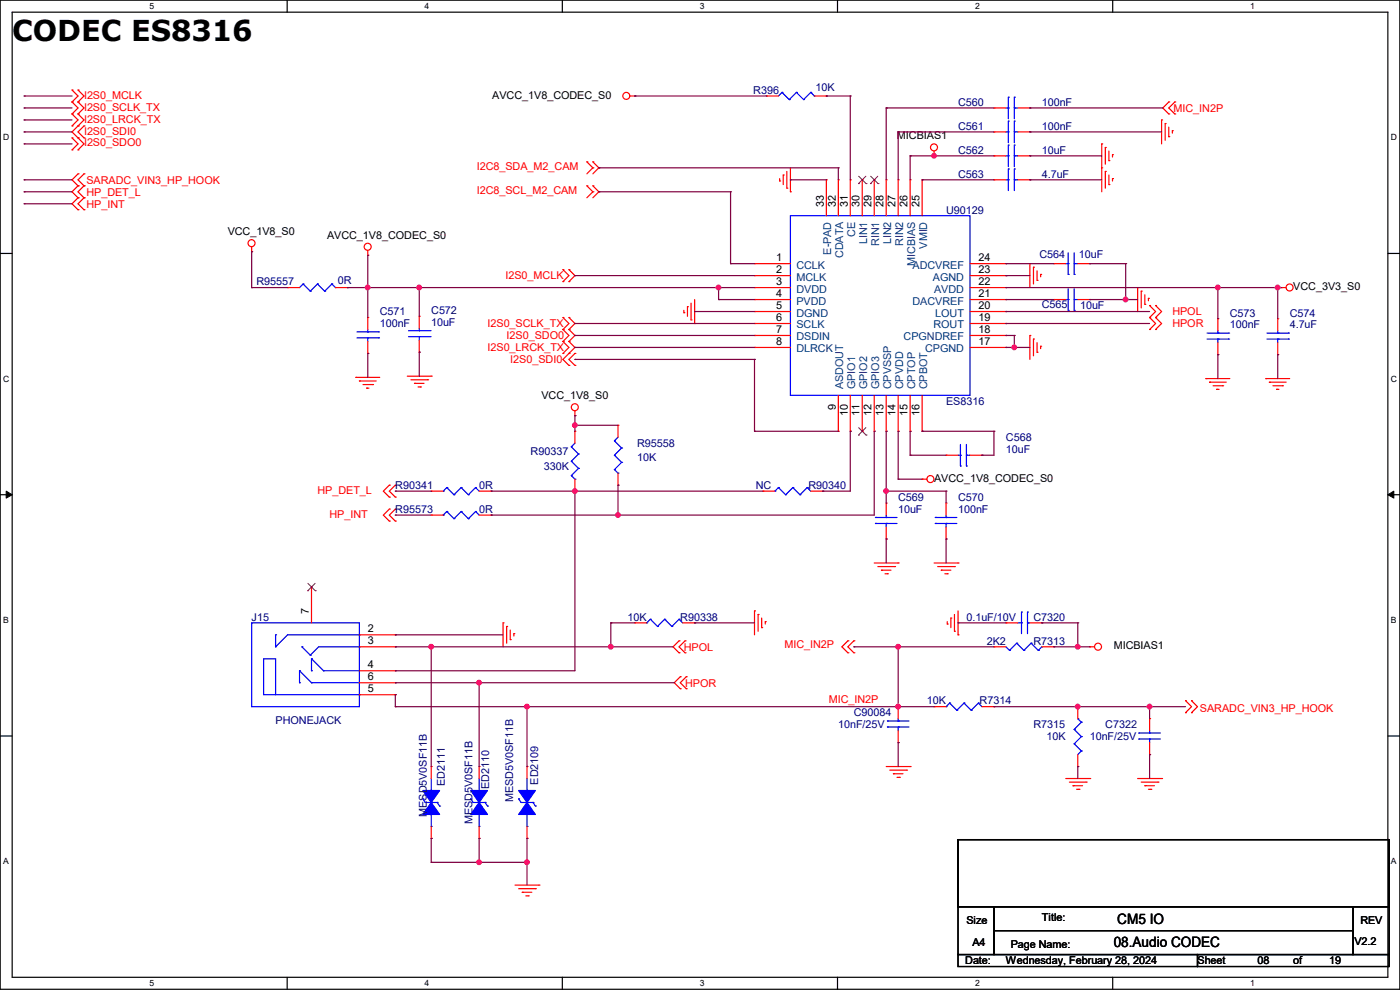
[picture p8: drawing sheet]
<svg xmlns="http://www.w3.org/2000/svg" width="297mm" height="210mm" viewBox="0 0 297 210" stroke-linecap="round" stroke-linejoin="round" font-family="sans-serif">
<g fill="none" stroke="#000" stroke-width=".25">
<path d="M0 0h297v209.8h-297zM2.6 2.6h291.8v204.7h-291.8zM60.9 0v2.6M119.3 0v2.6M177.7 0v2.6M236.1 0v2.6M0 53.8h2.6M294.4 53.8h2.6M0 104.9h2.6M294.4 104.9h2.6M0 156.1h2.6M294.4 156.1h2.6"/>
<path d="M203.2 178.1h91.5v14.2h-91.5zM203.2 192.3h7.7v10.2h-7.7zM210.9 192.3h76.2v5.1h-76.2zM210.9 197.4h76.2v5.1h-76.2zM287.1 192.3h7.6v10.2h-7.6zM60.9 207.3v2.5M119.3 207.3v2.5M177.7 207.3v2.5M203.2 202.5h50.8v2.5h-50.8zM236.1 207.3v2.5M254 202.5h40.7v2.5h-40.7z"/>
</g>
<path d="M1.3 104.2l1.3 .7-1.3 .8zM294.4 104.9l1.3-.7v1.5z" fill="#000"/>
<path d="M1.3 104.2l1.3 .7-1.3 .8zM294.4 104.9l1.3-.7v1.5z" fill="none" stroke="#000" stroke-width=".21"/>
<g fill="none" stroke="#f00" stroke-width=".25">
<path d="M15.3 19.1h.1M15.3 19.1l1.3 1.3-1.3 1.2M16.6 19.1h.1M16.6 19.1l1.2 1.3-1.2 1.2M15.3 21.6h.1M15.3 24.2h.1M15.3 26.7h.1M15.3 31.8h.1M15.3 29.3h.1M15.3 21.6l1.3 1.3-1.3 1.3M15.3 24.2l1.3 1.2-1.3 1.3M15.3 29.3l1.3 1.2-1.3 1.3"/>
<path d="M16.6 21.6h.1M16.6 24.2h.1M16.6 26.7h.1M16.6 29.3h.1M16.6 31.8h.1M16.6 36.9h.1M16.6 39.4h.1M16.6 21.6l1.2 1.3-1.2 1.3M16.6 24.2l1.2 1.2-2.5 2.6 2.5 2.5-1.2 1.3M16.6 36.9l-1.3 1.2 1.3 1.3M16.6 39.4l-1.3 1.3 1.3 1.3M17.8 29.3h.1"/>
<path d="M17.8 26.7h.1M17.8 39.4h.1M17.8 36.9h.1M17.8 26.7l-1.2 1.3 1.2 1.3M17.8 36.9l-1.2 1.2 1.2 1.3M17.8 39.4l-1.2 1.3 1.2 1.3M124.5 39.4h.1M124.5 34.3h.1M124.5 39.4l1.3 1.3M124.5 34.3l1.3 1.3M125.8 39.4h.1M125.8 35.6h.1"/>
<path d="M125.8 34.3h.1M125.8 39.4l1.2 1.3M125.8 35.6l-1.3 1.3M125.8 34.3l1.2 1.3M127 35.6h.1M127 35.6l-1.2 1.3M133.6 20.4h1.1M134.7 20.4h.1M162.6 20.4h.1M162.6 20.4h2.5M165.4 38.4h.1M165.4 37.9v.5"/>
<path d="M166.2 37.1h.1M166.2 37.1v2.1M166.9 39.9h.1M166.9 36.4v3.5M167.7 35.6v5.1M172.8 20.4h2.5M175.3 20.4h.1M175.3 38.1h.1M175.3 38.1v7.7M177.8 38.1h.1M177.8 38.1v7.7M180.4 38.1h.1"/>
<path d="M180.4 38.1v7.7M182.9 38.1h.1M182.9 38.1v7.7M185.5 38.1h.1M185.5 38.1v7.7M188 38.1h.1M188 38.1v7.7M190.5 38.1h.1M190.5 38.1v7.7M193.1 38.1h.1M193.1 38.1v7.7M195.6 38.1h.1"/>
<path d="M195.6 38.1v7.7M198.2 33.1h.1M198.2 32v1.1M210.9 38.1h.1M210.9 38.1h2.5M215.9 38.1h2.6M218.5 38.1h.1M233.7 30.5h.1M233.7 35.6h.1M233.7 30.5v10.2M234.5 31.3h.1M234.5 36.4h.1"/>
<path d="M234.5 31.3v3.5M234.5 36.4v3.5M235.2 34.1h.1M235.2 39.2h.1M235.2 32v2.1M235.2 37.1v2.1M236 32.8h.1M236 37.9h.1M236 32.8v.5M236 37.9v.5M246.4 25.4h.1M246.4 25.4v5.1"/>
<path d="M247.2 26.2h.1M247.2 26.2v3.6M247.9 29h.1M247.9 21.6h.1M247.9 24.2h.1M247.9 27v2M247.9 21.6l-1.2 1.3 1.2 1.3M248.7 27.7h.1M248.7 27.7v.5M249.2 24.2h.1M249.2 21.6h.1M249.2 21.6l-1.3 1.3 1.3 1.3"/>
<path d="M16.6 42h.1M16.6 44.5h.1M16.6 42l-1.3 1.2 1.3 1.3M17.8 42h.1M17.8 44.5h.1M17.8 42l-1.2 1.2 1.2 1.3M53.4 53.4h.1M53.4 52.4v1M78 54.1h.1M78 53.1v1M119.4 59.7h.1M119.4 57.2h.1"/>
<path d="M119.4 57.2l1.3 1.3-1.3 1.2M120.7 57.2h.1M120.7 59.7h.1M120.7 57.2l1.3 1.3-1.3 1.2M125.8 40.7h.1M125.8 40.7l-1.3 1.3M127 40.7h.1M127 40.7l-1.2 1.3M160.1 55.9h.1M160.1 58.5h.1M160.1 55.9h7.6M160.1 58.5h7.6"/>
<path d="M167.7 40.7h.1M205.8 55.9h7.6M205.8 58.5h7.6M213.4 58.5h.1M213.4 55.9h.1M218.5 55.9h.1M218.5 55.9v5.1M219.2 56.7h.1M219.2 56.7v3.5M220 59.5h.1M220 57.4v2.1M220.8 58.2h.1"/>
<path d="M220.8 58.2v.5M61 61h.1M61 61h2.5M71.2 61h2.5M73.7 61h.1M86.4 79.8h5.1M88.9 67.1h.1M88.9 74.7h.1M88.9 67.1v2.5M88.9 72.2v2.5M91.5 79.8h.1M119.4 69.9h.1"/>
<path d="M119.4 67.4h.1M119.4 72.4h.1M119.4 75h.1M119.4 67.4l1.3 1.2-1.3 1.3M119.4 69.9l1.3 1.3-1.3 1.2M119.4 72.4l1.3 1.3-1.3 1.3M120.7 67.4h.1M120.7 69.9h.1M120.7 72.4h.1M120.7 75h.1M120.7 77.5h.1M120.7 67.4l1.3 1.2-1.3 1.3"/>
<path d="M120.7 69.9l1.3 1.3-1.3 1.2M120.7 72.4l1.3 1.3-2.6 2.5 1.3 1.3M122 77.5h.1M122 75h.1M122 75l-1.3 1.2 1.3 1.3M145.1 66.3h.1M145.1 65.8v.5M145.8 65.1h.1M145.8 65.1v2M146.6 67.9h.1M146.6 64.3v3.6M147.4 68.6h.1"/>
<path d="M147.4 63.5v5.1M160.1 61h.1M160.1 63.5h.1M160.1 66.1h.1M160.1 68.6h.1M160.1 71.2h.1M160.1 73.7h.1M160.1 61h7.6M160.1 63.5h7.6M160.1 66.1h7.6M160.1 68.6h7.6M160.1 71.2h7.6"/>
<path d="M160.1 73.7h7.6M205.8 61h7.6M205.8 63.5h7.6M205.8 66.1h7.6M205.8 68.6h7.6M205.8 71.2h7.6M205.8 73.7h7.6M213.4 73.7h.1M213.4 71.2h.1M213.4 68.6h.1M213.4 66.1h.1M213.4 63.5h.1"/>
<path d="M213.4 61h.1M218.5 71.2h.1M218.5 71.2v5M219.2 71.9h.1M219.2 71.9v3.6M220 74.7h.1M220 72.7v2M220.8 73.4h.1M220.8 73.4v.6M241.3 61h.1M241.3 61v5.1M242.1 61.8h.1"/>
<path d="M242.1 61.8v3.5M242.9 64.6h.1M242.9 62.5v2.1M243.6 63.3h.1M243.6 63.3v.5M243.9 67.4h.1M243.9 64.8h.1M243.9 69.9h.1M243.9 64.8l1.3 1.3-1.3 1.3M243.9 67.4l1.3 1.2-1.3 1.3M245.2 67.4h.1M245.2 64.8h.1"/>
<path d="M245.2 69.9h.1M245.2 64.8l1.2 1.3-1.2 1.3M245.2 67.4l1.2 1.2-1.2 1.3M271.1 67.6h.1M271.1 75.2h.1M271.1 67.6v2.5M271.1 72.7v2.5M271.8 61h.1M271.8 61h1M75.5 80.1h.1M75.5 80.1h5.1M76.2 80.8h.1"/>
<path d="M76.2 80.8h3.6M77 81.6h2M77.8 82.3h.1M77.8 82.3h.5M79 81.6h.1M87.2 80.6h3.5M87.9 81.3h.1M87.9 81.3h2.1M88.7 82.1h.5M89.2 82.1h.1M90.7 80.6h.1M122 88.2h.1"/>
<path d="M122 87.2v1M177.8 91.5h.1M177.8 83.9v7.6M180.4 91.5h.1M180.4 83.9v7.6M182.9 91.5h.1M182.9 83.9v7.6M185.5 91.5h.1M185.5 83.9v7.6M188 91.5h.1M188 83.9v7.6M190.5 91.5h.1"/>
<path d="M190.5 83.9v7.6M193.1 91.5h.1M193.1 83.9v7.6M195.6 91.5h.1M195.6 83.9v7.6M255.8 80.3h.1M255.8 80.3h5.1M256.6 81.1h.1M256.6 81.1h3.5M257.3 81.8h2.1M258.1 82.6h.1M258.1 82.6h.5"/>
<path d="M259.4 81.8h.1M268.5 80.3h.1M268.5 80.3h5.1M269.3 81.1h.1M269.3 81.1h3.5M270 81.8h2.1M270.8 82.6h.1M270.8 82.6h.5M272.1 81.8h.1M82.6 102.9h.1M82.6 105.5h.1M82.6 108h.1"/>
<path d="M82.6 110.5h.1M82.6 108l-1.3 1.3 1.3 1.2M82.6 102.9l-1.3 1.3 1.3 1.3M83.9 102.9h.1M83.9 105.5h.1M83.9 108h.1M83.9 110.5h.1M83.9 108l-1.3 1.3 1.3 1.2M83.9 102.9l-1.3 1.3 1.3 1.3M185.5 119.4h5M190.5 119.4h.1M195.6 101.6h.1"/>
<path d="M195.6 101.6h1M198.2 119.4h5M203.2 119.4h.1M106.7 132.1h.1M106.7 132.1v5.1M107.5 132.9h.1M107.5 132.9v3.5M108.2 135.7h.1M108.2 133.6v2.1M109 134.4h.1M109 134.4v.5M134.7 132.1h.1"/>
<path d="M134.7 132.1h2.5M144.1 135.9h.1M144.1 138.5h.1M144.1 135.9l-1.3 1.3 1.3 1.3M144.8 132.1h2.6M145.3 138.5h.1M145.3 135.9h.1M145.3 135.9l-1.2 1.3 1.2 1.3M147.4 132.1h.1M160.1 129.6h.1M160.1 129.6v5.1M160.8 130.3h.1"/>
<path d="M160.8 130.3v3.6M161.6 133.1h.1M161.6 131.1v2M162.3 131.9h.1M162.3 131.9v.5M179.9 138.5h.1M179.9 135.9h.1M179.9 135.9l-1.3 1.3 1.3 1.3M181.1 138.5h.1M181.1 135.9h.1M181.1 135.9l-1.2 1.3 1.2 1.3M186.2 120.2h3.6"/>
<path d="M187 120.9h.1M187 120.9h2M187.7 121.7h.6M188.3 121.7h.1M189.8 120.2h.1M198.9 120.2h3.6M199.7 120.9h.1M199.7 120.9h2M200.4 121.7h.6M201 121.7h.1M201 132.4h.1M201 131.9v.5"/>
<path d="M201.7 131.1h.1M201.7 131.1v2M202.5 120.2h.1M202.5 133.9h.1M202.5 130.3v3.6M203.2 134.7h.1M203.2 129.6v5.1M210.9 137.2h.1M210.9 137.2h2.5M221 137.2h2.6M223.6 137.2h.1M231.2 137.2h.1"/>
<path d="M231.2 137.2h1M144.3 143.6h.1M144.3 146.1h.1M144.3 143.6l-1.3 1.2 1.3 1.3M145.6 146.1h.1M145.6 143.6h.1M145.6 143.6l-1.3 1.2 1.3 1.3M198.2 149.9h.1M198.2 149.9h2.5M208.3 149.9h2.6M210.9 149.9h.1M251.5 151.2h.1"/>
<path d="M251.5 148.6h.1M251.5 148.6l1.3 1.3-1.3 1.3M252.8 151.2h.1M252.8 148.6h.1M252.8 148.6l1.2 1.3-1.2 1.3M188 162.6h5.1M188.8 163.4h3.5M189.5 164.1h.1M189.5 164.1h2.1M190.3 164.9h.5M190.8 164.9h.1M192.3 163.4h.1"/>
<path d="M193.1 162.6h.1M226.1 165.1h5.1M226.9 165.9h3.5M227.6 166.7h.1M227.6 166.7h2.1M228.4 167.4h.5M228.9 167.4h.1M230.4 165.9h.1M231.2 165.1h.1M241.3 165.1h5.1M242.1 165.9h3.6M242.9 166.7h.1"/>
<path d="M242.9 166.7h2M243.6 167.4h.5M244.1 167.4h.1M245.7 165.9h.1M246.4 165.1h.1M109.3 187.7h5M110 188.5h3.6M110.8 189.3h.1M110.8 189.3h2M111.5 190h.6M112.1 190h.1M113.6 188.5h.1"/>
<path d="M114.3 187.7h.1"/>
<circle cx="132.9" cy="20.3" r=".74"/>
<circle cx="198.1" cy="31.3" r=".74"/>
<circle cx="53.4" cy="51.6" r=".74"/>
<circle cx="78" cy="52.3" r=".74"/>
<circle cx="273.6" cy="61" r=".74"/>
<circle cx="121.9" cy="86.4" r=".74"/>
<circle cx="197.4" cy="101.6" r=".74"/>
<circle cx="232.9" cy="137.2" r=".74"/>
</g>
<g fill="none" stroke="#00f" stroke-width=".25">
<path d="M165.9 19.6h.1M165.9 19.6l-.8 .8M165.9 19.6l1.5 1.5M169 19.6h.1M169 19.6l-1.6 1.5M169 19.6l1.5 1.5M172 19.6h.1M172 19.6l-1.5 1.5M172 19.6l.8 .8M167.4 21.1h.1M170.5 21.1h.1M172.8 20.4h.1"/>
<path d="M213.4 38.1h.5M213.9 38.1h.1M213.9 35.9h.1M213.9 35.9v4.5M215.2 35.9h.1M215.2 38.1h.1M215.2 38.1h.7M215.2 35.9v4.5M167.7 45.8h38.1v38.1h-38.1zM64.3 60.2h.1M64.3 60.2l-.8 .8M64.3 60.2l1.5 1.6"/>
<path d="M65.8 61.8h.1M67.4 60.2h.1M67.4 60.2l-1.6 1.6M67.4 60.2l1.5 1.6M68.9 61.8h.1M70.4 60.2h.1M70.4 60.2l-1.5 1.6M70.4 60.2l.8 .8M71.2 61h.1M86.7 71.4h4.5M86.7 70.1h4.5M88.9 70.1h.1"/>
<path d="M88.9 71.4h.1M88.9 69.6v.5M88.9 71.4v.8M91.2 71.4h.1M91.2 70.1h.1M268.8 71.9h4.5M268.8 70.7h4.5M271.1 70.7h.1M271.1 71.9h.1M271.1 70.1v.6M271.1 71.9v.8M273.3 71.9h.1"/>
<path d="M273.3 70.7h.1M137.2 132.1h.1M138 131.4h.1M138 131.4l1.5 1.5M138 131.4l-.8 .7M139.5 132.9h.1M141 131.4h.1M141 131.4l1.5 1.5M141 131.4l-1.5 1.5M142.5 132.9h.1M144.1 131.4h.1M144.1 131.4l.7 .7"/>
<path d="M144.1 131.4l-1.6 1.5M213.4 137.2l.8 .8M214.2 138h.1M215.7 136.4h.1M215.7 136.4l-1.5 1.6M215.7 136.4l1.5 1.6M217.2 138h.1M218.7 136.4h.1M218.7 136.4l-1.5 1.6M218.7 136.4l1.6 1.6M220.3 138h.1M221 137.2h.1"/>
<path d="M221 137.2l-.7 .8M200.7 149.9h.1M201.5 149.1h.1M201.5 149.1l1.5 1.6M201.5 149.1l-.8 .8M203 150.7h.1M204.5 149.1h.1M204.5 149.1l1.5 1.6M204.5 149.1l-1.5 1.6M206 150.7h.1M207.6 149.1h.1M207.6 149.1l.7 .8"/>
<path d="M207.6 149.1l-1.6 1.6M110.5 170.2h2.6M111.8 167.7h.1M111.8 175.3h.1M111.8 165.1v2.6M111.8 172.8v2.5M113.1 170.2h.1"/>
</g>
<path d="M182.1 38.9h.1M182.2 37.4l1.5 1.5M183.7 37.4l-1.6 1.5M183.7 38.9h.1M184.7 38.9h.1M184.7 37.4l1.6 1.5M186.2 37.4l-1.5 1.5M186.3 38.9h.1M182.1 92.3h.1M182.2 90.7l1.5 1.6M183.7 90.7l-1.6 1.6M183.7 92.3h.1" fill="none" stroke="#804000" stroke-width=".21"/>
<path d="M110 167.7h3.6l-1.8 2.5z" fill-rule="evenodd" fill="#00f"/>
<path d="M110 167.7h3.6l-1.8 2.5zM110 169.5h.1M110 169.5l.5 .7M113.1 170.2l.5 .8M113.6 171h.1" fill="none" stroke="#00f" stroke-width=".25"/>
<path d="M111.8 170.2l1.8 2.6h-3.6z" fill-rule="evenodd" fill="#00f"/>
<g fill="none" stroke="#00f" stroke-width=".25">
<path d="M213.4 22.9h.5M213.9 22.9h.1M213.9 20.6h.1M213.9 20.6v4.6M215.2 20.6h.1M215.2 22.9h.1M215.2 22.9h.7M215.2 20.6v4.6M121.2 94.8h.1M121.2 97.8h.1M121.2 94.8l1.5 1.5M121.2 97.8l1.5 1.6"/>
<path d="M122 94l-.8 .8M122.7 96.3h.1M122.7 99.4h.1M122.7 96.3l-1.5 1.5M122.7 99.4l-1.5 1.5M130.3 93.5h.1M130.3 96.6h.1M130.3 99.6h.1M130.3 93.5l1.6 1.5M130.3 96.6l1.6 1.5M130.3 99.6l.8 .8M131.1 92.8l-.8 .7"/>
<path d="M131.9 95h.1M131.9 98.1h.1M131.9 95l-1.6 1.6M131.9 98.1l-1.6 1.5M94 104.2h.1M94 109.3h.1M94.8 103.4h.1M94.8 108.5h.1M94.8 103.4l1.5 1.5M94.8 103.4l-.8 .8M94.8 108.5l1.5 1.5M94.8 108.5l-.8 .8"/>
<path d="M96.3 104.9h.1M96.3 110h.1M97.8 103.4h.1M97.8 108.5h.1M97.8 103.4l1.6 1.5M97.8 103.4l-1.5 1.5M97.8 108.5l1.6 1.5M97.8 108.5l-1.5 1.5M99.4 104.9h.1M99.4 110h.1M100.9 103.4h.1M100.9 108.5h.1"/>
<path d="M100.9 103.4l.7 .8M100.9 103.4l-1.5 1.5M100.9 108.5l.7 .8M100.9 108.5l-1.5 1.5M121.2 100.9h.1M121.2 100.9l.8 .7M122 101.6h.1M131.1 100.4h.1M164.4 104.2h.1M165.1 103.4h.1M165.1 103.4l1.6 1.5M165.1 103.4l-.7 .8"/>
<path d="M166.7 104.9h.1M168.2 103.4h.1M168.2 103.4l1.5 1.5M168.2 103.4l-1.5 1.5M169.7 104.9h.1M171.2 103.4h.1M171.2 103.4l.8 .8M171.2 103.4l-1.5 1.5M185.7 111h.1M185.7 109.8h.1M185.7 111h4.6M185.7 109.8h4.6"/>
<path d="M188 109.8h.1M188 111h.1M188 109.3v.5M188 111v.8M215.9 132.1h.8M216.7 129.8h.1M216.7 132.1h.1M216.7 129.8v4.6M218 132.1h.1M218 129.8h.1M218 132.1h.5M218 129.8v4.6"/>
<path d="M90.2 170.2h2.6M91.5 167.7h.1M91.5 175.3h.1M91.5 165.1v2.6M91.5 172.8v2.5M92.8 170.2h.1M111.8 170.2l1.8 2.6h-3.6z"/>
</g>
<g fill="none" stroke="#f00" stroke-width=".25">
<path d="M210.9 22.9h.1M210.9 22.9h2.5M215.9 22.9h2.6M218.5 22.9h.1M122 91.5h.1M122 91.5v2.5M131.1 90.2h.1M131.1 90.2v2.6M91.5 104.2h.1M91.5 109.3h.1M91.5 104.2h2.5M91.5 109.3h2.5"/>
<path d="M101.6 104.2h2.6M101.6 109.3h2.6M104.2 104.2h.1M104.2 109.3h.1M122 104.2h.1M122 101.6v2.6M131.1 102.9h.1M131.1 100.4v2.5M161.8 104.2h.1M161.8 104.2h2.6M172 104.2h2.5M174.5 104.2h.1"/>
<path d="M188 106.7h.1M188 114.3h.1M188 106.7v2.6M188 111.8v2.5M213.4 132.1h.1M213.4 132.1h2.5M218.5 132.1h2.5M221 132.1h.1M111.8 162.6h.1M111.8 177.8h.1M111.8 162.6v2.5M111.8 175.3v2.5"/>
</g>
<path d="M89.7 167.7h3.6l-1.8 2.5z" fill-rule="evenodd" fill="#00f"/>
<path d="M89.7 167.7h3.6l-1.8 2.5zM89.7 169.5h.1M89.7 169.5l.5 .7M92.8 170.2l.5 .8M93.3 171h.1" fill="none" stroke="#00f" stroke-width=".25"/>
<path d="M91.5 170.2l1.8 2.6h-3.6z" fill-rule="evenodd" fill="#00f"/>
<g fill="none" stroke="#00f" stroke-width=".25">
<path d="M213.4 33.1h.5M213.9 33.1h.1M213.9 30.8h.1M213.9 30.8v4.5M215.2 30.8h.1M215.2 33.1h.1M215.2 33.1h.7M215.2 30.8v4.5M226.1 55.9h.5M226.6 55.9h.1M226.6 58.2h.1M226.6 53.6v4.6"/>
<path d="M227.9 58.2h.1M227.9 55.9h.1M227.9 55.9h.7M227.9 53.6v4.6M198.4 111h.1M198.4 109.8h.1M198.4 111h4.6M198.4 109.8h4.6M200.7 109.8h.1M200.7 111h.1M200.7 109.3v.5M200.7 111v.8"/>
<path d="M53.4 132.1h22.8v17.8h-22.8zM55.9 139.7h2.6v7.7h-2.6zM58.5 137.2h.1M58.5 134.7h.1M58.5 134.7v2.5M64.1 137.2h.1M64.1 137.2l1.7 1.8M65.8 139h.1M66.1 139.7h.1M66.1 139.7l2.5 2.6M66.1 139.7v2.6M76.2 134.7h.1"/>
<path d="M76.2 137.2h.1M76.2 134.7h-15.2l-2.5 2.5M76.2 137.2h-8.6l-1.8 1.8M58.5 147.4h17.7M63.5 142.3h.1M63.5 144.8h.1M63.5 142.3l2.6 2.5M63.5 142.3v2.5M66.1 144.8h.1M66.1 142.3h.1M66.1 144.8h10.1M68.6 142.3h.1"/>
<path d="M68.6 142.3h7.6M76.2 147.4h.1M188.3 154.2h.1M188.3 153h.1M188.3 154.2h4.5M188.3 153h4.5M190.5 153h.1M190.5 154.2h.1M190.5 152.4v.6M190.5 154.2v.8M91.5 170.2l1.8 2.6h-3.6zM100.4 170.2h2.5"/>
<path d="M101.6 167.7h.1M101.6 175.3h.1M101.6 165.1v2.6M101.6 172.8v2.5M102.9 170.2h.1"/>
</g>
<g fill="none" stroke="#f00" stroke-width=".25">
<path d="M210.9 33.1h.1M210.9 33.1h2.5M215.9 33.1h2.6M218.5 33.1h.1M223.6 55.9h.1M223.6 55.9h2.5M228.6 55.9h2.6M231.2 55.9h.1M200.7 106.7h.1M200.7 114.3h.1M200.7 106.7v2.6M200.7 111.8v2.5"/>
<path d="M66.1 124.5h.1M66.1 124.5v7.6M76.2 137.2h7.7M76.2 134.7h7.7M83.9 137.2h.1M83.9 134.7h.1M76.2 142.3h7.7M76.2 147.4h7.7M76.2 144.8h7.7M83.9 142.3h.1M83.9 147.4h.1M83.9 144.8h.1"/>
<path d="M190.5 149.9h.1M190.5 157.5h.1M190.5 149.9v2.5M190.5 155v2.5M91.5 162.6h.1M91.5 177.8h.1M91.5 162.6v2.5M91.5 175.3v2.5"/>
</g>
<path d="M65.3 125.3h.1M65.3 123.7l1.6 1.6M66.8 123.7l-1.5 1.6M66.9 125.3h.1" fill="none" stroke="#804000" stroke-width=".21"/>
<path d="M99.9 167.7h3.5l-1.8 2.5z" fill-rule="evenodd" fill="#00f"/>
<path d="M99.9 167.7h3.5l-1.8 2.5zM99.9 169.5h.1M99.9 169.5l.5 .7M102.9 170.2l.5 .8M103.4 171h.1" fill="none" stroke="#00f" stroke-width=".25"/>
<path d="M101.6 170.2l1.8 2.6h-3.5z" fill-rule="evenodd" fill="#00f"/>
<g fill="none" stroke="#00f" stroke-width=".25">
<path d="M213.4 28h.5M213.9 28h.1M213.9 25.7h.1M213.9 25.7v4.6M215.2 25.7h.1M215.2 28h.1M215.2 28h.7M215.2 25.7v4.6M75.7 71.7h4.6M75.7 70.4h4.6M78 70.4h.1M78 71.7h.1"/>
<path d="M78 69.9v.5M78 71.7v.7M80.3 71.7h.1M80.3 70.4h.1M226.1 63.5h.5M226.6 63.5h.1M226.6 65.8h.1M226.6 61.3v4.5M227.9 65.8h.1M227.9 63.5h.1M227.9 63.5h.7M227.9 61.3v4.5"/>
<path d="M256.1 71.9h4.5M256.1 70.7h4.5M258.4 70.7h.1M258.4 71.9h.1M258.4 70.1v.6M258.4 71.9v.8M260.6 71.9h.1M260.6 70.7h.1M203.2 96.6h.6M203.8 96.6h.1M203.8 98.8h.1M203.8 94.3v4.5"/>
<path d="M205 98.8h.1M205 96.6h.1M205 96.6h.8M205 94.3v4.5M227.9 157.8h.1M227.9 154.7h.1M227.9 157.8l1.5 1.5M227.9 154.7l1.5 1.6M228.6 152.4h.1M228.6 152.4l.8 .8M229.4 159.3h.1M229.4 156.3h.1"/>
<path d="M229.4 153.2h.1M229.4 159.3l-.8 .8M229.4 156.3l-1.5 1.5M229.4 153.2l-1.5 1.5M241.6 156.8h.1M241.6 155.5h.1M241.6 156.8h4.6M241.6 155.5h4.6M243.9 155.5h.1M243.9 156.8h.1M243.9 155v.5M243.9 156.8v.7"/>
<path d="M101.6 170.2l1.8 2.6h-3.5z"/>
</g>
<g fill="none" stroke="#f00" stroke-width=".25">
<path d="M210.9 28h.1M210.9 28h2.5M215.9 28h2.6M218.5 28h.1M78 67.4h.1M78 75h.1M78 67.4v2.5M78 72.4v2.6M223.6 63.5h.1M223.6 63.5h2.5M228.6 63.5h2.6M231.2 63.5h.1"/>
<path d="M258.4 67.6h.1M258.4 75.2h.1M258.4 67.6v2.5M258.4 72.7v2.5M200.7 96.6h.1M200.7 96.6h2.5M205.8 96.6h2.5M208.3 96.6h.1M228.6 149.9h.1M228.6 149.9v2.5M243.9 152.4h.1M243.9 152.4v2.6"/>
<path d="M243.9 157.5v2.6M101.6 162.6h.1M101.6 177.8h.1M101.6 162.6v2.5M101.6 175.3v2.5M228.6 162.6h.1M228.6 160.1v2.5M243.9 160.1h.1"/>
</g>
<g fill="none" stroke="#800040" stroke-width=".25">
<path d="M127 35.6h.1M127 35.6h50.8M134.7 20.4h.1M134.7 20.4h27.9M175.3 20.4h.1M175.3 20.4h5.1M177.8 35.6h.1M177.8 35.6v2.5M180.4 20.4h.1M180.4 20.4v17.7M188 22.9h.1M188 22.9v15.2"/>
<path d="M188 22.9h22.9M190.5 28h.1M190.5 28v10.1M190.5 28h20.4M193.1 33.1h.1M193.1 33.1h17.8M193.1 33.1v5M198.2 33.1h.1M218.5 22.9h.1M218.5 28h.1M218.5 22.9h28.2M218.5 28h27.9"/>
<path d="M127 40.7h.1M127 40.7h28M155 40.7h.1M155 40.7v15.2"/>
</g>
<circle cx="198.1" cy="33" r=".49" fill="#f0f"/>
<circle cx="198.1" cy="33" r=".49" fill="none" stroke="#f0f" stroke-width=".25"/>
<g fill="none" stroke="#800040" stroke-width=".25">
<path d="M195.6 38.1h.1M195.6 38.1h15.3M218.5 33.1h.1M218.5 38.1h.1M218.5 33.1h15.2M218.5 38.1h15.2M53.4 53.4h.1M53.4 53.4v7.6M78 54.1h.1M78 54.1v6.9M155 55.9h.1M155 55.9h5.1"/>
<path d="M213.4 55.9h.1M213.4 55.9h10.2M231.2 55.9h.1M231.2 55.9h7.6M238.8 55.9h.1M238.8 55.9v7.6"/>
</g>
<circle cx="238.8" cy="63.5" r=".49" fill="#f0f"/>
<circle cx="238.8" cy="63.5" r=".49" fill="none" stroke="#f0f" stroke-width=".25"/>
<path d="M122 58.5h.1M122 58.5h38.1M213.4 58.5h.1M213.4 58.5h5.1M53.4 61h.1M53.4 61h7.6M73.7 61h.1M73.7 61h4.3" fill="none" stroke="#800040" stroke-width=".25"/>
<circle cx="78" cy="61" r=".49" fill="#f0f"/>
<circle cx="78" cy="61" r=".49" fill="none" stroke="#f0f" stroke-width=".25"/>
<path d="M78 61h.1M78 61v6.4M78 61h74.4M88.9 61h.1" fill="none" stroke="#800040" stroke-width=".25"/>
<circle cx="152.4" cy="61" r=".49" fill="#f0f"/>
<circle cx="152.4" cy="61" r=".49" fill="none" stroke="#f0f" stroke-width=".25"/>
<circle cx="88.9" cy="61" r=".49" fill="#f0f"/>
<circle cx="88.9" cy="61" r=".49" fill="none" stroke="#f0f" stroke-width=".25"/>
<path d="M88.9 61h.1M88.9 61v6.1M213.4 61h.1M213.4 61h45" fill="none" stroke="#800040" stroke-width=".25"/>
<circle cx="258.3" cy="61" r=".49" fill="#f0f"/>
<circle cx="258.3" cy="61" r=".49" fill="none" stroke="#f0f" stroke-width=".25"/>
<path d="M258.4 61h.1M258.4 61v6.6M258.4 61h12.7" fill="none" stroke="#800040" stroke-width=".25"/>
<circle cx="271" cy="61" r=".49" fill="#f0f"/>
<circle cx="271" cy="61" r=".49" fill="none" stroke="#f0f" stroke-width=".25"/>
<g fill="none" stroke="#800040" stroke-width=".25">
<path d="M122 68.6h.1M122 71.2h.1M122 73.7h.1M122 68.6h38.1M122 71.2h38.1M122 73.7h38.1M147.4 66.1h.1M147.4 66.1h12.7M213.4 63.5h.1M213.4 66.1h.1M213.4 68.6h.1M213.4 71.2h.1"/>
<path d="M213.4 73.7h.1M213.4 63.5h10.2M213.4 66.1h30.5M213.4 68.6h30.5M213.4 71.2h1.8M215.2 71.2h.1M215.2 71.2v2.5h-1.8M231.2 63.5h.1M231.2 63.5h10.1M238.8 63.5h.1M271.1 61h.1M271.1 61h.7"/>
<path d="M271.1 61v6.6"/>
</g>
<circle cx="215.2" cy="73.7" r=".49" fill="#f0f"/>
<circle cx="215.2" cy="73.7" r=".49" fill="none" stroke="#f0f" stroke-width=".25"/>
<g fill="none" stroke="#800040" stroke-width=".25">
<path d="M78 75h.1M78 75v5.1M88.9 74.7h.1M88.9 74.7v5.1M122 76.2h.1M122 76.2h38.1M160.1 76.2h.1M160.1 76.2v15.3M215.2 73.7h.1M215.2 73.7h3.3M258.4 75.2h.1M258.4 75.2v5.1"/>
<path d="M271.1 75.2h.1M271.1 75.2v5.1M122 88.2h.1M122 90.2h.1M122 88.2v3.3"/>
</g>
<circle cx="121.9" cy="90.2" r=".49" fill="#f0f"/>
<circle cx="121.9" cy="90.2" r=".49" fill="none" stroke="#f0f" stroke-width=".25"/>
<g fill="none" stroke="#800040" stroke-width=".25">
<path d="M122 90.2h.1M122 90.2h9.1M160.1 91.5h.1M160.1 91.5h17.7M180.4 91.5h.1M180.4 91.5v12.7h-5.9M185.5 91.5h.1M185.5 91.5v17.8M188 91.5h.1M188 91.5v15.2M190.5 91.5h.1M190.5 91.5v10.1"/>
<path d="M193.1 91.5h.1M193.1 96.6h.1M193.1 91.5v5.1M193.1 96.6h7.6M195.6 91.5h.1M195.6 91.5h15.3M208.3 96.6h.1M210.9 91.5h.1M210.9 91.5v5.1h-2.6M83.9 104.2h.1M83.9 104.2h7.6M104.2 104.2h.1"/>
<path d="M104.2 104.2h57.6M122 104.2h.1M131.1 102.9h.1M131.1 102.9v6.4M174.5 104.2h.1M188 104.2h.1M190.5 101.6h.1M190.5 101.6h5.1"/>
</g>
<circle cx="188" cy="104.2" r=".49" fill="#f0f"/>
<circle cx="188" cy="104.2" r=".49" fill="none" stroke="#f0f" stroke-width=".25"/>
<path d="M131.1 109.3h.1M131.1 109.3h54.4M188 104.2h.1M188 104.2h12.7M200.7 104.2h.1M200.7 104.2v2.5" fill="none" stroke="#800040" stroke-width=".25"/>
<circle cx="131.1" cy="109.2" r=".49" fill="#f0f"/>
<circle cx="131.1" cy="109.2" r=".49" fill="none" stroke="#f0f" stroke-width=".25"/>
<g fill="none" stroke="#800040" stroke-width=".25">
<path d="M188 114.3h.1M188 114.3v5.1M200.7 114.3h.1M200.7 114.3v5.1M83.9 134.7h.1M83.9 137.2h.1M83.9 134.7h22.8M91.5 137.2h.1M129.6 132.1h.1M129.6 132.1v5.1h-45.7M129.6 132.1h5.1M147.4 132.1h.1"/>
<path d="M147.4 132.1h12.7M203.2 132.1h.1M203.2 132.1h10.2M221 132.1h.1M221 132.1h7.6M228.6 132.1h.1M228.6 132.1v5.1"/>
</g>
<circle cx="129.6" cy="137.2" r=".49" fill="#f0f"/>
<circle cx="129.6" cy="137.2" r=".49" fill="none" stroke="#f0f" stroke-width=".25"/>
<path d="M91.5 137.2h.1M91.5 137.2v25.4" fill="none" stroke="#800040" stroke-width=".25"/>
<circle cx="91.5" cy="137.2" r=".49" fill="#f0f"/>
<circle cx="91.5" cy="137.2" r=".49" fill="none" stroke="#f0f" stroke-width=".25"/>
<path d="M129.6 137.2h.1M129.6 137.2h13.2M181.1 137.2h.1M181.1 137.2h9.4" fill="none" stroke="#800040" stroke-width=".25"/>
<circle cx="190.5" cy="137.2" r=".49" fill="#f0f"/>
<circle cx="190.5" cy="137.2" r=".49" fill="none" stroke="#f0f" stroke-width=".25"/>
<path d="M190.5 137.2h.1M190.5 137.2h20.4M190.5 137.2v12.7M223.6 137.2h.1M223.6 137.2h5" fill="none" stroke="#800040" stroke-width=".25"/>
<circle cx="228.6" cy="137.2" r=".49" fill="#f0f"/>
<circle cx="228.6" cy="137.2" r=".49" fill="none" stroke="#f0f" stroke-width=".25"/>
<path d="M228.6 137.2h.1M228.6 137.2h2.6M83.9 142.3h.1M83.9 144.8h.1M83.9 142.3h38.1M83.9 144.8h17.7M101.6 144.8h.1M101.6 144.8v17.8" fill="none" stroke="#800040" stroke-width=".25"/>
<circle cx="101.6" cy="144.8" r=".49" fill="#f0f"/>
<circle cx="101.6" cy="144.8" r=".49" fill="none" stroke="#f0f" stroke-width=".25"/>
<path d="M83.9 147.4h.1M83.9 149.9h.1M83.9 147.4v2.5M83.9 149.9h27.9M101.6 144.8h.1M101.6 144.8h41.4M190.5 149.9h.1M190.5 149.9h7.7M210.9 149.9h.1M210.9 149.9h17.7" fill="none" stroke="#800040" stroke-width=".25"/>
<circle cx="228.6" cy="149.9" r=".49" fill="#f0f"/>
<circle cx="228.6" cy="149.9" r=".49" fill="none" stroke="#f0f" stroke-width=".25"/>
<path d="M228.6 149.9h.1M228.6 149.9h22.9M243.9 149.9h.1M243.9 149.9v2.5" fill="none" stroke="#800040" stroke-width=".25"/>
<circle cx="243.9" cy="149.9" r=".49" fill="#f0f"/>
<circle cx="243.9" cy="149.9" r=".49" fill="none" stroke="#f0f" stroke-width=".25"/>
<path d="M122 104.2h.1M122 104.2v38.1M190.5 157.5h.1M190.5 157.5v5.1M111.8 177.8h.1M111.8 177.8v5.1M228.6 162.6h.1M228.6 162.6v2.5M243.9 160.1h.1M243.9 160.1v5" fill="none" stroke="#800040" stroke-width=".25"/>
<circle cx="121.9" cy="104.2" r=".49" fill="#f0f"/>
<circle cx="121.9" cy="104.2" r=".49" fill="none" stroke="#f0f" stroke-width=".25"/>
<g fill="none" stroke="#800040" stroke-width=".25">
<path d="M5.1 20.4h.1M5.1 22.9h.1M5.1 25.4h.1M5.1 28h.1M5.1 30.5h.1M5.1 38.1h.1M5.1 20.4h10.2M5.1 22.9h10.2M5.1 25.4h10.2M5.1 28h10.2M5.1 30.5h10.2M5.1 38.1h10.2"/>
<path d="M167.7 38.1h.1M167.7 38.1h7.6M5.1 40.7h.1M5.1 43.2h.1M5.1 40.7h10.2M5.1 43.2h10.2M152.4 63.5h.1M152.4 61h.1M152.4 63.5h7.7M152.4 61v2.5M152.4 61h7.7M83.9 109.3h.1"/>
<path d="M83.9 109.3h7.6M104.2 109.3h.1M104.2 109.3h26.9M111.8 149.9h.1M111.8 149.9v12.7M111.8 149.9h78.7"/>
</g>
<circle cx="190.5" cy="149.9" r=".49" fill="#f0f"/>
<circle cx="190.5" cy="149.9" r=".49" fill="none" stroke="#f0f" stroke-width=".25"/>
<circle cx="111.8" cy="149.9" r=".49" fill="#f0f"/>
<circle cx="111.8" cy="149.9" r=".49" fill="none" stroke="#f0f" stroke-width=".25"/>
<path d="M91.5 177.8h.1M91.5 177.8v5.1M91.5 182.9h.1M91.5 182.9h10.1M111.8 182.9h.1M111.8 182.9v4.8" fill="none" stroke="#800040" stroke-width=".25"/>
<circle cx="111.8" cy="182.9" r=".49" fill="#f0f"/>
<circle cx="111.8" cy="182.9" r=".49" fill="none" stroke="#f0f" stroke-width=".25"/>
<path d="M101.6 177.8h.1M101.6 177.8v5.1M101.6 182.9h.1M101.6 182.9h10.2" fill="none" stroke="#800040" stroke-width=".25"/>
<circle cx="101.6" cy="182.9" r=".49" fill="#f0f"/>
<circle cx="101.6" cy="182.9" r=".49" fill="none" stroke="#f0f" stroke-width=".25"/>
<circle cx="198.1" cy="33" r=".49" fill="#f0f"/>
<circle cx="198.1" cy="33" r=".49" fill="none" stroke="#f0f" stroke-width=".25"/>
<circle cx="238.8" cy="63.5" r=".49" fill="#f0f"/>
<circle cx="238.8" cy="63.5" r=".49" fill="none" stroke="#f0f" stroke-width=".25"/>
<circle cx="78" cy="61" r=".49" fill="#f0f"/>
<circle cx="78" cy="61" r=".49" fill="none" stroke="#f0f" stroke-width=".25"/>
<circle cx="152.4" cy="61" r=".49" fill="#f0f"/>
<circle cx="152.4" cy="61" r=".49" fill="none" stroke="#f0f" stroke-width=".25"/>
<circle cx="88.9" cy="61" r=".49" fill="#f0f"/>
<circle cx="88.9" cy="61" r=".49" fill="none" stroke="#f0f" stroke-width=".25"/>
<circle cx="258.3" cy="61" r=".49" fill="#f0f"/>
<circle cx="258.3" cy="61" r=".49" fill="none" stroke="#f0f" stroke-width=".25"/>
<circle cx="271" cy="61" r=".49" fill="#f0f"/>
<circle cx="271" cy="61" r=".49" fill="none" stroke="#f0f" stroke-width=".25"/>
<circle cx="215.2" cy="73.7" r=".49" fill="#f0f"/>
<circle cx="215.2" cy="73.7" r=".49" fill="none" stroke="#f0f" stroke-width=".25"/>
<circle cx="121.9" cy="90.2" r=".49" fill="#f0f"/>
<circle cx="121.9" cy="90.2" r=".49" fill="none" stroke="#f0f" stroke-width=".25"/>
<circle cx="188" cy="104.2" r=".49" fill="#f0f"/>
<circle cx="188" cy="104.2" r=".49" fill="none" stroke="#f0f" stroke-width=".25"/>
<circle cx="131.1" cy="109.2" r=".49" fill="#f0f"/>
<circle cx="131.1" cy="109.2" r=".49" fill="none" stroke="#f0f" stroke-width=".25"/>
<circle cx="129.6" cy="137.2" r=".49" fill="#f0f"/>
<circle cx="129.6" cy="137.2" r=".49" fill="none" stroke="#f0f" stroke-width=".25"/>
<circle cx="91.5" cy="137.2" r=".49" fill="#f0f"/>
<circle cx="91.5" cy="137.2" r=".49" fill="none" stroke="#f0f" stroke-width=".25"/>
<circle cx="190.5" cy="137.2" r=".49" fill="#f0f"/>
<circle cx="190.5" cy="137.2" r=".49" fill="none" stroke="#f0f" stroke-width=".25"/>
<circle cx="228.6" cy="137.2" r=".49" fill="#f0f"/>
<circle cx="228.6" cy="137.2" r=".49" fill="none" stroke="#f0f" stroke-width=".25"/>
<circle cx="101.6" cy="144.8" r=".49" fill="#f0f"/>
<circle cx="101.6" cy="144.8" r=".49" fill="none" stroke="#f0f" stroke-width=".25"/>
<circle cx="228.6" cy="149.9" r=".49" fill="#f0f"/>
<circle cx="228.6" cy="149.9" r=".49" fill="none" stroke="#f0f" stroke-width=".25"/>
<circle cx="243.9" cy="149.9" r=".49" fill="#f0f"/>
<circle cx="243.9" cy="149.9" r=".49" fill="none" stroke="#f0f" stroke-width=".25"/>
<circle cx="121.9" cy="104.2" r=".49" fill="#f0f"/>
<circle cx="121.9" cy="104.2" r=".49" fill="none" stroke="#f0f" stroke-width=".25"/>
<circle cx="190.5" cy="149.9" r=".49" fill="#f0f"/>
<circle cx="190.5" cy="149.9" r=".49" fill="none" stroke="#f0f" stroke-width=".25"/>
<circle cx="111.8" cy="149.9" r=".49" fill="#f0f"/>
<circle cx="111.8" cy="149.9" r=".49" fill="none" stroke="#f0f" stroke-width=".25"/>
<circle cx="111.8" cy="182.9" r=".49" fill="#f0f"/>
<circle cx="111.8" cy="182.9" r=".49" fill="none" stroke="#f0f" stroke-width=".25"/>
<circle cx="101.6" cy="182.9" r=".49" fill="#f0f"/>
<circle cx="101.6" cy="182.9" r=".49" fill="none" stroke="#f0f" stroke-width=".25"/>
<text font-size="6.1" x="2.6" y="8.7">CODEC ES8316</text>
<g font-size="3">
<text x="237" y="196.1">CM5 IIIO</text>
<text x="237" y="196.1">CM5 O</text>
<text x="236.3" y="200.9">08.Audio CODEC</text>
</g>
<g font-size="2.3" fill="#f00">
<text x="17.8" y="20.9">I2S0_MCLK</text>
<text x="17.8" y="23.5">I2S0_SCLK_TX</text>
<text x="249" y="23.7">MIC_IN2P</text>
<text x="17.8" y="26">I2S0_LRCK_TX</text>
<text x="17.8" y="28.5">I2S0_SDI0</text>
<text x="17.8" y="31.1">I2S0_SDO0</text>
<text x="18.3" y="38.9">SARADC_VIN3_HP_HOOK</text>
<text x="18.3" y="41.5">HP_DET_L</text>
<text x="101.1" y="41.2">I2C8_SCL_M2_CAM</text>
<text x="101.1" y="36.2">I2C8_SDA_M2_CAM</text>
<text x="18.3" y="44">HP_INT</text>
<text x="107.2" y="59.3">I2S0_MCLK</text>
<text x="103.4" y="69.4">I2S0_SCLK_TX</text>
<text x="107.5" y="72">I2S0_SDO0</text>
<text x="248.7" y="66.9">HPOL</text>
<text x="248.7" y="69.4">HPOR</text>
<text x="103.4" y="74.5">I2S0_LRCK_TX</text>
<text x="108.2" y="77">I2S0_SDI0</text>
<text x="67.4" y="104.7">HP_DET_L</text>
<text x="69.9" y="109.8">HP_INT</text>
<text x="166.4" y="137.5">MIC_IN2P</text>
<text x="145.1" y="138">HPOL</text>
<text x="145.3" y="145.6">HPOR</text>
<text x="175.8" y="149.2">MIC_IN2P</text>
<text x="254.6" y="151">SARADC_VIN3_HP_HOOK</text>
</g>
<g font-size="2.3">
<text x="104.4" y="20.9">AVCC_1V8_CODEC_S0</text>
<text x="190.3" y="29.5">MICBIAS1</text>
<text x="174.8" y="44" transform="rotate(-90 174.8 44)">33</text>
<text x="177.3" y="44" transform="rotate(-90 177.3 44)">32</text>
<text x="179.8" y="44" transform="rotate(-90 179.8 44)">31</text>
<text x="182.4" y="44" transform="rotate(-90 182.4 44)">30</text>
<text x="184.9" y="44" transform="rotate(-90 184.9 44)">29</text>
<text x="187.5" y="44" transform="rotate(-90 187.5 44)">28</text>
<text x="190" y="44" transform="rotate(-90 190 44)">27</text>
<text x="192.5" y="44" transform="rotate(-90 192.5 44)">26</text>
<text x="195.1" y="44" transform="rotate(-90 195.1 44)">25</text>
<text x="48.3" y="49.9">VCC_1V8_S0</text>
<text x="69.4" y="50.6">AVCC_1V8_CODEC_S0</text>
<text x="164.6" y="55.4">1</text>
<text x="164.6" y="57.9">2</text>
<text x="207.6" y="57.9">23</text>
<text x="207.6" y="55.4">24</text>
<text x="164.6" y="60.5">3</text>
<text x="164.6" y="63">4</text>
<text x="164.6" y="65.5">5</text>
<text x="207.6" y="65.5">20</text>
<text x="207.6" y="63">21</text>
<text x="207.6" y="60.5">22</text>
<text x="274.4" y="61.6">VCC_3V3_S0</text>
<text x="164.6" y="68.1">6</text>
<text x="164.6" y="70.6">7</text>
<text x="207.6" y="70.6">18</text>
<text x="207.6" y="68.1">19</text>
<text x="164.6" y="73.2">8</text>
<text x="207.6" y="73.2">17</text>
<text x="114.9" y="84.7">VCC_1V8_S0</text>
<text x="177.3" y="86.9" transform="rotate(-90 177.3 86.9)">9</text>
<text x="179.8" y="88.2" transform="rotate(-90 179.8 88.2)">10</text>
<text x="182.4" y="88.2" transform="rotate(-90 182.4 88.2)">11</text>
<text x="184.9" y="88.2" transform="rotate(-90 184.9 88.2)">12</text>
<text x="187.5" y="88.2" transform="rotate(-90 187.5 88.2)">13</text>
<text x="190" y="88.2" transform="rotate(-90 190 88.2)">14</text>
<text x="192.5" y="88.2" transform="rotate(-90 192.5 88.2)">15</text>
<text x="195.1" y="88.2" transform="rotate(-90 195.1 88.2)">16</text>
<text x="198.2" y="102.2">AVCC_1V8_CODEC_S0</text>
<text x="65.5" y="130.3" transform="rotate(-90 65.5 130.3)">7</text>
<text x="78" y="136.7">3</text>
<text x="78" y="134.1">2</text>
<text x="236.3" y="137.8">MICBIAS1</text>
<text x="78" y="141.7">4</text>
<text x="78" y="146.8">5</text>
<text x="78" y="144.3">6</text>
<text x="205" y="195.9">Size</text>
<text x="221" y="195.4">Title:</text>
<text x="288.6" y="195.9">REV</text>
<text x="206.3" y="200.7">A4</text>
<text x="214.4" y="201">Page Name:</text>
<text x="287.3" y="200.5">V2.2</text>
<text x="204.8" y="204.6">Date:</text>
<text x="213.4" y="204.6">Wednesday, February 28, 2024</text>
<text x="254" y="204.6">Sheet</text>
<text x="266.7" y="204.6">08</text>
<text x="274.4" y="204.6">of</text>
<text x="282" y="204.6">19</text>
</g>
<g font-size="2.3" fill="#000080">
<text x="159.8" y="19.9">R396</text>
<text x="173" y="19.4">10K</text>
<text x="203.2" y="22.4">C560</text>
<text x="221" y="22.4">100nF</text>
<text x="203.2" y="27.5">C561</text>
<text x="221" y="27.5">100nF</text>
<text x="203.2" y="32.6">C562</text>
<text x="221" y="32.6">10uF</text>
<text x="203.2" y="37.7">C563</text>
<text x="221" y="37.7">4.7uF</text>
<text x="200.7" y="45.3">U90129</text>
<text x="220.5" y="54.7">C564</text>
<text x="228.9" y="54.7">10uF</text>
<text x="54.4" y="60.5">R95557</text>
<text x="71.7" y="60.3">0R</text>
<text x="221" y="65.4">C565</text>
<text x="229.2" y="65.6">10uF</text>
<text x="80.6" y="66.9">C571</text>
<text x="80.6" y="69.4">100nF</text>
<text x="91.5" y="66.6">C572</text>
<text x="91.5" y="69.2">10uF</text>
<text x="260.9" y="67.1">C573</text>
<text x="260.9" y="69.7">100nF</text>
<text x="273.6" y="67.1">C574</text>
<text x="273.6" y="69.7">4.7uF</text>
<text x="200.7" y="85.9">ES8316</text>
<text x="135.2" y="94.8">R95558</text>
<text x="213.4" y="93.6">C568</text>
<text x="112.6" y="96.6">R90337</text>
<text x="115.4" y="99.7">330K</text>
<text x="135.2" y="97.9">10K</text>
<text x="213.4" y="96.1">10uF</text>
<text x="83.9" y="103.7">R90341</text>
<text x="101.6" y="103.7">0R</text>
<text x="160.3" y="103.7">NC</text>
<text x="171.5" y="103.7">R90340</text>
<text x="190.5" y="106.3">C569</text>
<text x="203.2" y="106.3">C570</text>
<text x="83.9" y="108.8">R95573</text>
<text x="101.6" y="108.8">0R</text>
<text x="190.5" y="108.8">10uF</text>
<text x="203.2" y="108.8">100nF</text>
<text x="53.4" y="131.7">J15</text>
<text x="133.1" y="131.7">10K</text>
<text x="144.3" y="131.7">R90338</text>
<text x="205" y="131.7">0.1uF/10V</text>
<text x="219.2" y="131.7">C7320</text>
<text x="209.3" y="136.7">2K2</text>
<text x="219.2" y="136.7">R7313</text>
<text x="196.6" y="149.4">10K</text>
<text x="207.8" y="149.4">R7314</text>
<text x="58.5" y="153.5">PHONEJACK</text>
<text x="177.8" y="154.5">10nF/25V</text>
<text x="181.1" y="152">C90084</text>
<text x="219.2" y="154.5">R7315</text>
<text x="234.5" y="154.5">C7322</text>
<text x="222" y="157.1">10K</text>
<text x="231.2" y="157.1">10nF/25V</text>
<text x="94.4" y="166.7" transform="rotate(-90 94.4 166.7)">ED2111</text>
<text x="103.8" y="167.4" transform="rotate(-90 103.8 167.4)">ED2110</text>
<text x="114.2" y="166.4" transform="rotate(-90 114.2 166.4)">ED2109</text>
<text x="90.6" y="173.3" transform="rotate(-90 90.6 173.3)">ME</text>
<text x="90.6" y="169.8" transform="rotate(-90 90.6 169.8)">SD5V0SF11B</text>
<text x="108.8" y="170.2" transform="rotate(-90 108.8 170.2)">MESD5V0SF11B</text>
<text x="100.2" y="174.8" transform="rotate(-90 100.2 174.8)">MESD5V0SF11B</text>
</g>
<g font-size="2.3" fill="#004080">
<text x="181.4" y="50.2" transform="rotate(-90 181.4 50.2)">CE</text>
<text x="184" y="51.9" transform="rotate(-90 184 51.9)">LIN1</text>
<text x="186.5" y="52.2" transform="rotate(-90 186.5 52.2)">RIN1</text>
<text x="189.1" y="51.9" transform="rotate(-90 189.1 51.9)">LIN2</text>
<text x="191.6" y="52.2" transform="rotate(-90 191.6 52.2)">RIN2</text>
<text x="196.7" y="52.7" transform="rotate(-90 196.7 52.7)">VMID</text>
<text x="169" y="57">CCLK</text>
<text x="169" y="59.5">MCLK</text>
<text x="176.4" y="54" transform="rotate(-90 176.4 54)">E-PAD</text>
<text x="178.9" y="54.8" transform="rotate(-90 178.9 54.8)">CDATA</text>
<text x="193.6" y="57">ADCVREF</text>
<text x="194.1" y="56.4" transform="rotate(-90 194.1 56.4)">MICBIAS</text>
<text x="197.9" y="59.5">AGND</text>
<text x="169" y="62.1">DVDD</text>
<text x="169" y="64.6">PVDD</text>
<text x="193.6" y="64.6">DACVREF</text>
<text x="198.2" y="62.1">AVDD</text>
<text x="169" y="67.1">DGND</text>
<text x="169" y="69.7">SCLK</text>
<text x="198" y="69.7">ROUT</text>
<text x="198.4" y="67.1">LOUT</text>
<text x="169" y="72.2">DSDIN</text>
<text x="169" y="74.8">DLRCK</text>
<text x="191.7" y="72.2">CPGNDREF</text>
<text x="196.3" y="74.8">CPGND</text>
<text x="178.9" y="82.6" transform="rotate(-90 178.9 82.6)">ASDOUT</text>
<text x="181.4" y="82.6" transform="rotate(-90 181.4 82.6)">GPIO1</text>
<text x="184" y="82.6" transform="rotate(-90 184 82.6)">GPIO2</text>
<text x="186.5" y="82.6" transform="rotate(-90 186.5 82.6)">GPIO3</text>
<text x="189.1" y="82.6" transform="rotate(-90 189.1 82.6)">CPVSSP</text>
<text x="191.6" y="82.6" transform="rotate(-90 191.6 82.6)">CPVDD</text>
<text x="194.1" y="82.6" transform="rotate(-90 194.1 82.6)">CPTOP</text>
<text x="196.7" y="82.6" transform="rotate(-90 196.7 82.6)">CPBOT</text>
</g>
<g font-size="1.8">
<text x="31.7" y="1.9">5</text>
<text x="90.1" y="1.9">4</text>
<text x="148.5" y="1.9">3</text>
<text x="206.8" y="1.9">2</text>
<text x="265.2" y="1.9">1</text>
<text x=".7" y="29.8">D</text>
<text x="295.1" y="29.8">D</text>
<text x=".7" y="80.9">C</text>
<text x="295.1" y="80.9">C</text>
<text x=".7" y="132.1">B</text>
<text x="295.1" y="132.1">B</text>
<text x=".7" y="183.3">A</text>
<text x="295.1" y="183.3">A</text>
<text x="31.7" y="209.2">5</text>
<text x="90.1" y="209.2">4</text>
<text x="148.5" y="209.2">3</text>
<text x="206.8" y="209.2">2</text>
<text x="265.2" y="209.2">1</text>
</g>
</svg>
